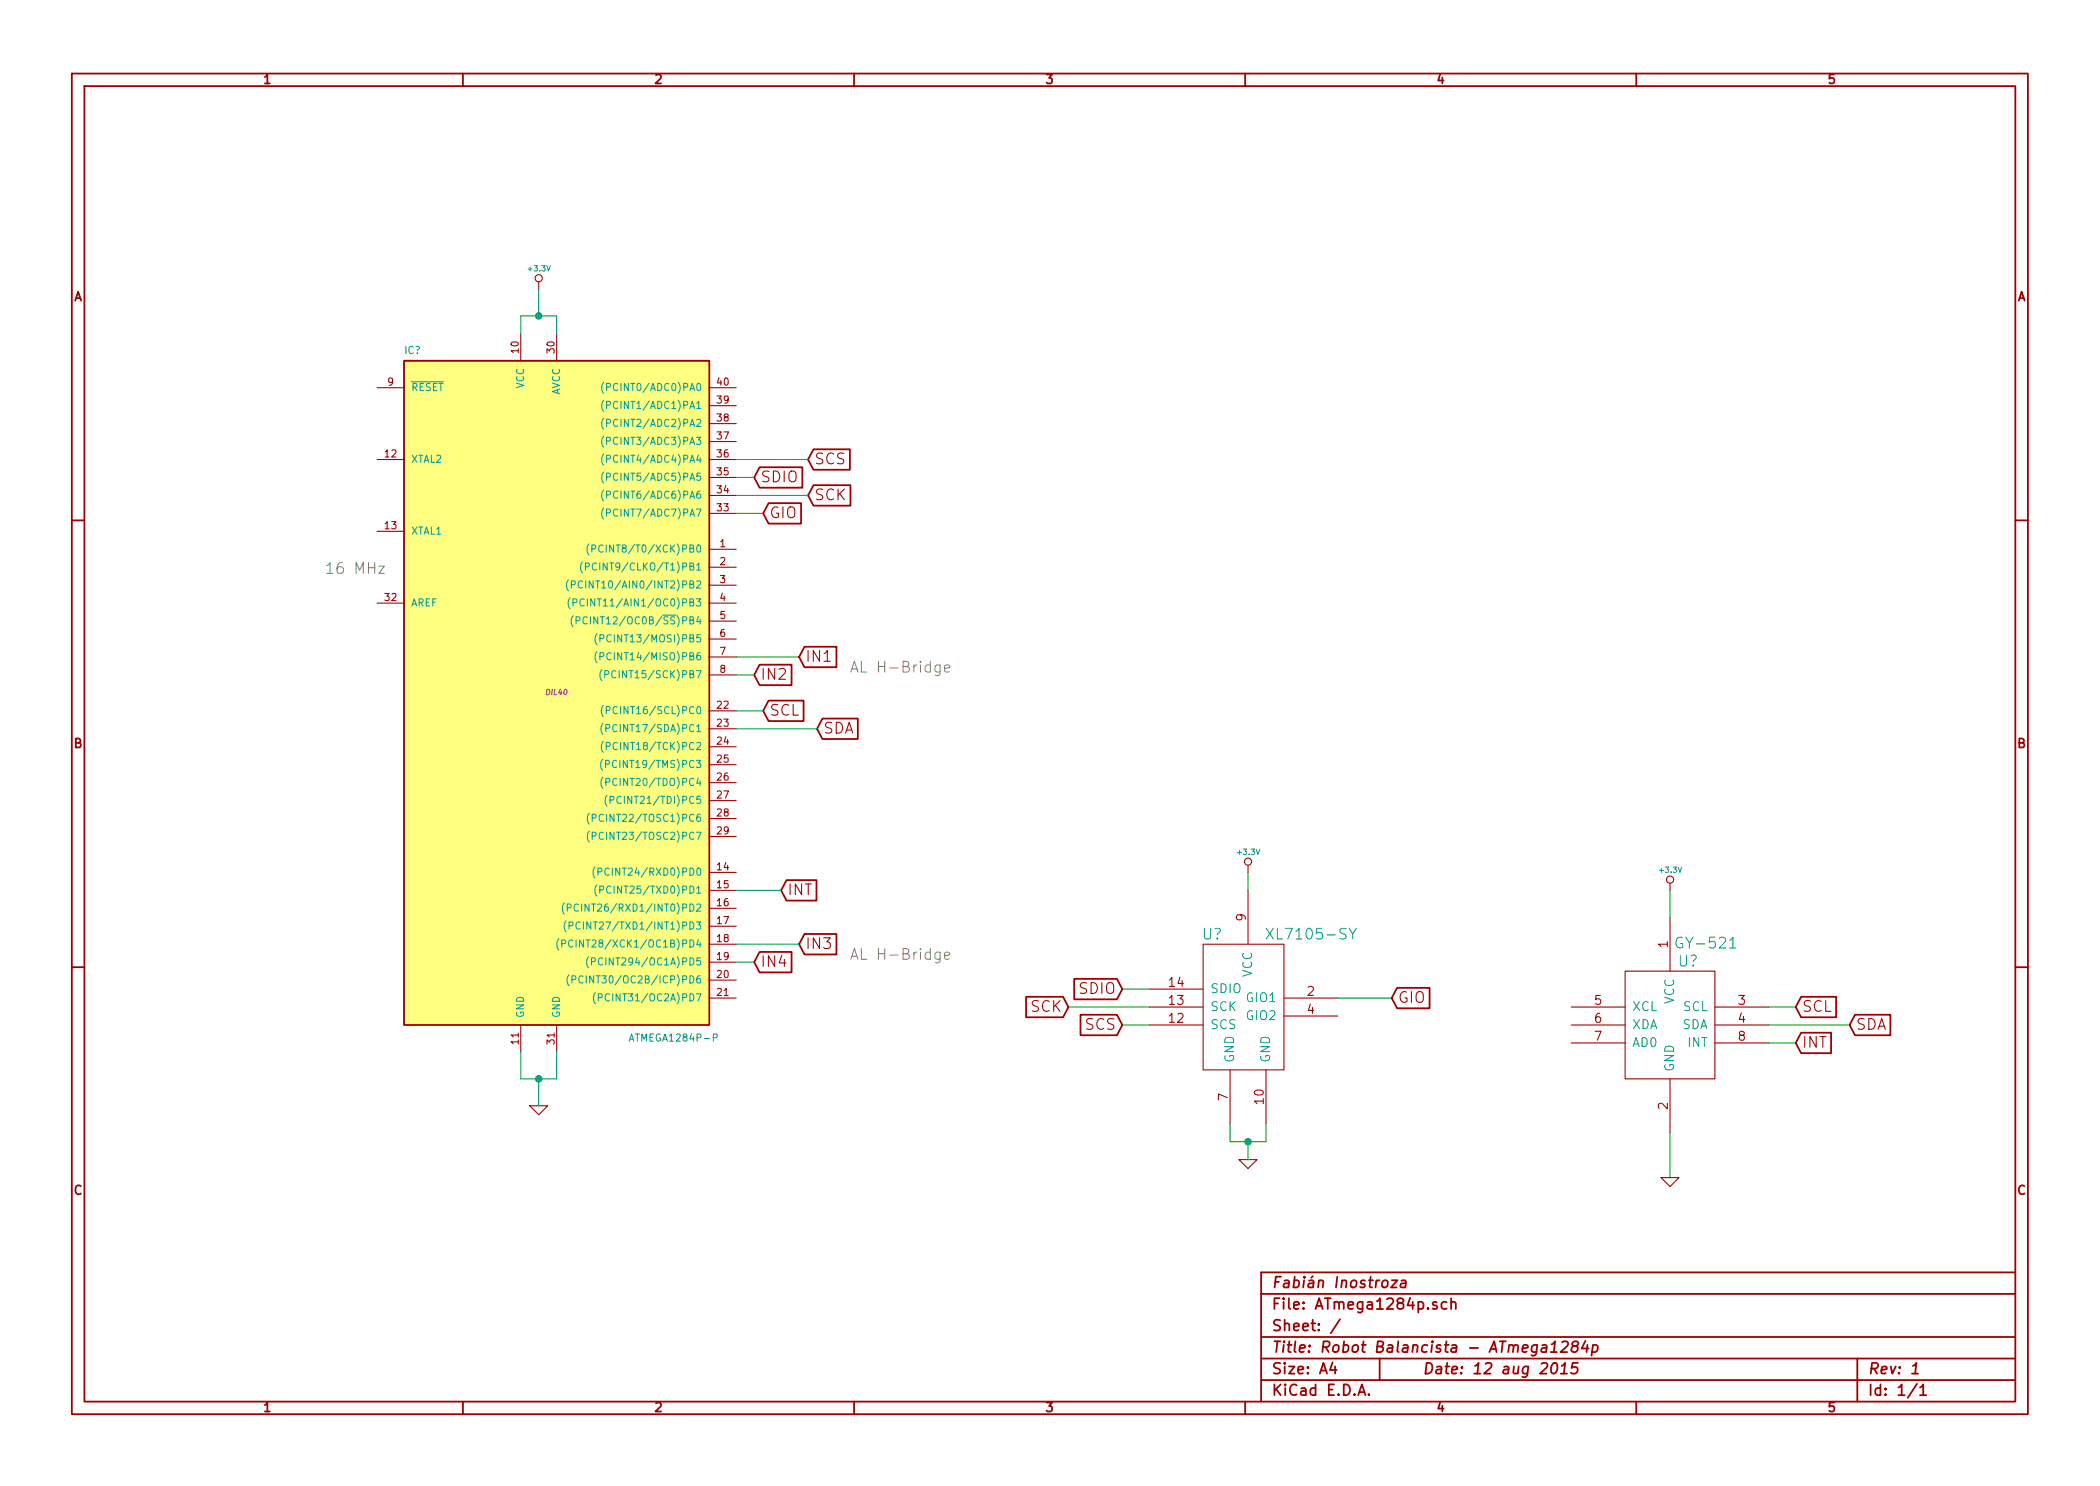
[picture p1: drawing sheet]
<svg xmlns="http://www.w3.org/2000/svg" width="297mm" height="210mm" viewBox="0 0 297 210" stroke-linecap="round" stroke-linejoin="round" font-family="sans-serif">
<g fill="none" stroke="#a00000" stroke-width=".25">
<path d="M10.2 10.4h276.6v189.7h-276.6zM11.9 12.2h273.2v186.1h-273.2zM65.5 10.4v1.8M120.8 10.4v1.8M176.1 10.4v1.8M231.4 10.4v1.8M57.1 51h43.2v94h-43.2zM10.2 73.6h1.7M107.4 66.1h6.1v2.9h-6.1l-.7-1.4zM108.7 71.2h4.6v2.9h-4.6l-.8-1.5zM115.1 68.7h5.2v2.8h-5.2l-.8-1.4zM115.1 63.6h5.1v2.9h-5.1l-.8-1.5z"/>
<path d="M285.1 73.6h1.7M107.4 94.1h4.6v2.8h-4.6l-.7-1.4zM108.7 99.1h5v2.9h-5l-.8-1.4zM113.8 91.5h4.5v2.9h-4.5l-.8-1.4zM116.3 101.7h5v2.9h-5l-.7-1.5zM10.2 136.8h1.7M107.4 134.7h4.6v2.9h-4.6l-.7-1.5zM111.3 124.5h4.2v2.9h-4.2l-.8-1.4zM113.8 132.2h4.5v2.8h-4.5l-.8-1.4zM151.9 138.5h6.1l.7 1.4-.7 1.5h-6.1zM197.6 139.8h4.6v2.9h-4.6l-.8-1.5zM285.1 136.8h1.7"/>
<path d="M145.1 141h5.3l.7 1.5-.7 1.4h-5.3zM152.8 143.6h5.2l.7 1.4-.7 1.5h-5.2zM254.8 141h4.9v2.9h-4.9l-.8-1.4zM254.8 146.1h4.2v2.9h-4.2l-.8-1.4zM262.4 143.6h5v2.9h-5l-.8-1.5zM65.5 198.3v1.8M120.8 198.3v1.8M176.1 198.3v1.8M178.4 183.1h106.7M178.4 189.2h106.7M178.4 195.3h106.7M178.4 192.2h106.7"/>
<path d="M188.5 192.8l-.4 1h1M188.8 193.3v1.1M189.5 186.7l-1.3 1.9M192.1 197.4l.5-1.5 .5 1.5M192.3 197h.7M193.6 197.3h.1l-.1 .1-.1-.1h.1v.1M195.1 192.2v3.1M196.9 181.1h.8l-1 1.1h.8M198.2 181.2l.2-.1 .4 .1 .1 .2-.1 .8M198.9 181.5l-.6 .1a.35 .35 0 0 0-.2 .5l.2 .1 .5-.1M203.2 184.3l-.3-.1-.3 .2 .1 .2 .5 .2 .1 .1-.1 .2-.1 .1-.5-.1M204.6 184.3a.48 .48 0 0 0-.6 0l-.1 .6a.48 .48 0 0 0 .7 .2"/>
<path d="M205.3 184.3a.38 .38 0 0 1 .6 .1v.8M205.3 183.7v1.5M218.1 190.4l.2-.1 .4 .1 .1 .1-.1 .8M218.8 190.7h-.5a.35 .35 0 0 0-.3 .5l.2 .1 .5-.1M219.3 191.3h.9M219.5 190.2l.5-.4-.2 1.5M219.6 193a.35 .35 0 0 1 .4-.2 .35 .35 0 0 1 .3 .3 .87 .87 0 0 1-.6 1.3l-.2-.1a1.14 1.14 0 0 1 .1-1.3zM220.8 194.4h.8M220.9 193.3l.5-.5-.2 1.6M221 189.9l.2-.1h.3a.32 .32 0 0 1 .3 .4l-.1 .2-1 .9h1M222.6 190.4l-.2-.2a.47 .47 0 0 1 .4-.4 .47 .47 0 0 1 .5 .3l-.1 .1a.54 .54 0 0 1-.6 .2l-.3 .3v.5a.51 .51 0 0 0 .7 0 .51 .51 0 0 0 .1-.7l-.2-.1M223.2 192.8h-.7l-.2 .8 .2-.2 .5 .1 .2 .2-.2 .5a.62 .62 0 0 1-.8 0"/>
<path d="M224.3 189.7l-.6 1.1h1M224.5 190.3l-.1 1M225.3 190.4l.2-.1 .4 .1 .1 .2v.4a.52 .52 0 0 1-.8 .2M225.3 190.3l-.2 1.5M231.4 198.3v1.8M262.7 192.2v6.1M270.4 194.4h.9M270.6 193.3l.5-.5-.2 1.6M271.1 195.8l-1.3 2M271.6 196.3l.4-.4v1.5M271.6 197.4h.9M285.1 180h-106.7v18.3"/>
</g>
<path d="M57.1 51h43.2v94h-43.2z" fill="#ffff80" stroke="#ffff80" stroke-width=".25"/>
<g fill="none" stroke="#a00000" stroke-width=".15">
<path d="M76.2 39.9v1M53.3 54.9h3.8M73.7 47.2v3.8M78.7 47.2v3.8M100.3 54.9h3.8M100.3 59.9h3.8M100.3 57.4h3.8M53.3 65h3.8M53.3 75.2h3.8M100.3 77.7h3.8M100.3 65h3.8M100.3 72.6h3.8"/>
<path d="M100.3 70.1h3.8M100.3 67.6h3.8M100.3 62.5h3.8M53.3 85.3h3.8M100.3 80.3h3.8M100.3 82.8h3.8M100.3 85.3h3.8M100.3 87.9h3.8M100.3 90.4h3.8M100.3 93h3.8M100.3 95.5h3.8M100.3 100.6h3.8"/>
<path d="M100.3 103.1h3.8M100.3 105.7h3.8M100.3 108.2h3.8M100.3 110.7h3.8M100.3 113.3h3.8M100.3 115.8h3.8M100.3 118.4h3.8M100.3 138.7h3.8M100.3 123.4h3.8M100.3 126h3.8M100.3 128.5h3.8M100.3 131.1h3.8"/>
<path d="M100.3 133.6h3.8M100.3 136.1h3.8M162.6 139.9h7.6M170.2 133.6h11.4v17.8h-11.4zM176.5 122.4v1M176.5 126v7.6M229.9 137.4h12.7v15.2h-12.7zM236.2 125v1M236.2 129.8v7.6M73.7 145v3.8M74.9 156.5h2.6l-1.3 1.2zM78.7 145v3.8"/>
<path d="M100.3 141.2h3.8M162.6 142.5h7.6M162.6 145h7.6M174 151.4v7.6M179.1 151.4v7.6M181.6 141.2h7.6M181.6 143.8h7.6M222.2 142.5h7.7M222.2 145h7.7M222.2 147.6h7.7M236.2 152.6v7.7M242.6 142.5h7.6"/>
<path d="M242.6 145h7.6M242.6 147.6h7.6M175.3 164.1h2.5l-1.3 1.2zM234.9 166.6h2.6l-1.3 1.3z"/>
<circle cx="76.2" cy="39.4" r=".51"/>
<circle cx="176.5" cy="121.9" r=".51"/>
<circle cx="236.2" cy="124.5" r=".51"/>
</g>
<g fill="none" stroke="#00a0a0" stroke-width=".15">
<path d="M58.2 54h4.5M85.4 54.1a1.2 1.2 0 0 0 0 1.5M85.4 59.2a1.2 1.2 0 0 0 0 1.5M85.4 56.6a1.2 1.2 0 0 0 0 1.6M85.8 54.8l.5-.1 .1-.1-.1-.3-.5-.1v1.1M85.8 59.9l.5-.1 .1-.1-.1-.3-.5-.1v1M85.8 57.3h.5l.1-.2-.1-.3h-.5v1M82.4 79.5a1.2 1.2 0 0 0 0 1.5M83.3 77a1.2 1.2 0 0 0 0 1.5M83.7 77.6h.5l.1-.1-.1-.3-.5-.1v1M85.3 77.2a.4 .4 0 0 0-.5 0 .4 .4 0 0 0-.1 .5 .37 .37 0 0 0 .2 .4 .37 .37 0 0 0 .4-.1M85.4 71.9a1.2 1.2 0 0 0 0 1.5"/>
<path d="M85.4 69.3a1.2 1.2 0 0 0 0 1.6M85.4 66.8a1.2 1.2 0 0 0 0 1.5M85.4 64.3a1.2 1.2 0 0 0 0 1.5M85.4 61.7a1.2 1.2 0 0 0 0 1.6M85.8 72.6l.5-.1 .1-.1-.1-.3-.5-.1v1M85.8 70h.5l.1-.2-.1-.3h-.5v1M85.8 67.5l.5-.1 .1-.1-.1-.3-.5-.1v1.1M85.8 64.9h.5l.1-.1-.1-.3-.5-.1v1M85.8 62.4h.5l.1-.2-.1-.3h-.5v1M80.4 82a1.2 1.2 0 0 0 0 1.6M80.6 84.6a1.2 1.2 0 0 0 0 1.5M80.8 82.7h.5l.1-.2-.1-.3h-.5v1"/>
<path d="M81.1 85.3l.4-.1 .1-.1-.1-.3-.4-.1v1M81.1 87.1a1.2 1.2 0 0 0 0 1.6M81.5 87.8h.5v-.2v-.3h-.5v1M82.4 82.3a.4 .4 0 0 0-.5 0 .4 .4 0 0 0-.1 .5 .37 .37 0 0 0 .2 .4 .37 .37 0 0 0 .4-.1M82.6 84.8a.4 .4 0 0 0-.5 0 .4 .4 0 0 0-.1 .5 .37 .37 0 0 0 .2 .4 .37 .37 0 0 0 .4-.1M82.8 80.2l.5-.1 .1-.1-.1-.3-.5-.1v1.1M83.1 87.4a.4 .4 0 0 0-.5 0 .4 .4 0 0 0-.2 .5 .37 .37 0 0 0 .2 .3 .37 .37 0 0 0 .5 0M84.5 89.7a1.2 1.2 0 0 0 0 1.5M84.5 92.2a1.2 1.2 0 0 0 0 1.5M84.9 90.3h.4l.1-.1-.1-.3-.4-.1v1M84.9 92.9l.4-.1 .1-.1-.1-.3-.4-.1v1.1M85.1 94.7a1.2 1.2 0 0 0 0 1.6"/>
<path d="M85.3 99.8a1.2 1.2 0 0 0 0 1.6M85.5 95.4h.5l.1-.2-.1-.3h-.5v1M83.4 115.1a1.2 1.2 0 0 0 0 1.5M83.4 117.6a1.2 1.2 0 0 0 0 1.5M83.8 115.7h.5v-.1v-.3l-.5-.1v1M83.8 118.3l.5-.1v-.1v-.3l-.5-.1v1.1M85.2 107.4a1.2 1.2 0 0 0 0 1.6M85.3 102.4a1.2 1.2 0 0 0 0 1.5M85.3 110a1.2 1.2 0 0 0 0 1.5M85.3 104.9a1.2 1.2 0 0 0 0 1.5M85.6 108.1h.5l.1-.2-.1-.3h-.5v1M85.7 103h.5l.1-.1-.1-.3-.5-.1v1"/>
<path d="M85.7 110.7l.5-.1 .1-.1-.1-.3-.5-.1v1M85.8 100.5h.4l.1-.2-.1-.3h-.4v1M85.8 105.6l.4-.1 .1-.1-.1-.3-.4-.1v1.1M85.9 112.5a1.2 1.2 0 0 0 0 1.6M86.3 113.2h.5v-.2v-.3h-.5v1M79 132.8a1.2 1.2 0 0 0 0 1.6M79.5 133.5h.4l.1-.2-.1-.3h-.4v1M79.8 127.8a1.2 1.2 0 0 0 0 1.5M80.1 130.3a1.2 1.2 0 0 0 0 1.5M80.2 128.4h.5l.1-.1-.1-.3-.5-.1v1M80.5 137.9a1.2 1.2 0 0 0 0 1.6M80.5 131l.5-.1 .1-.1-.1-.3-.5-.1v1.1"/>
<path d="M80.9 138.6h.5l.1-.2-.1-.3h-.5v1M81 133.1a.4 .4 0 0 0-.5 0 .4 .4 0 0 0-.1 .5 .37 .37 0 0 0 .2 .4 .37 .37 0 0 0 .4-.1M81.8 128a.4 .4 0 0 0-.5 0 .4 .4 0 0 0-.1 .5 .37 .37 0 0 0 .2 .4 .37 .37 0 0 0 .4-.1M82.1 130.6a.4 .4 0 0 0-.5-.1 .4 .4 0 0 0-.1 .5 .37 .37 0 0 0 .1 .4 .37 .37 0 0 0 .5 0M82.5 138.2a.4 .4 0 0 0-.5 0 .4 .4 0 0 0-.1 .5 .37 .37 0 0 0 .1 .3 .37 .37 0 0 0 .5 0M83.3 135.4a1.2 1.2 0 0 0 0 1.5M83.7 136.1l.5-.1v-.1v-.3l-.5-.1v1M84.2 122.7a1.2 1.2 0 0 0 0 1.5M84.4 125.2a1.2 1.2 0 0 0 0 1.6M84.6 123.4l.5-.1v-.1v-.3l-.5-.1v1M84.8 125.9h.5l.1-.2-.1-.3h-.5v1M179.1 131.3l1 1.6"/>
<path d="M180.1 131.3l-1 1.6M190.8 131.3l.5 .9 .5-.9M244.7 134.1h.8M84.2 140.5a1.2 1.2 0 0 0 0 1.5M84.6 141.1h.5l.1-.1-.1-.3-.5-.1v1M100.9 146.8h.5v-.1v-.4h-.5v1"/>
</g>
<g fill="none" stroke="#00a000" stroke-width=".15">
<path d="M73.7 47.2v-2.5h5v2.5M76.2 40.9v3.8M104.1 72.6h3.8M104.1 70.1h10.2M104.1 67.6h2.6M104.1 65h10.2M104.1 95.5h2.6M104.1 93h8.9M104.1 103.1h11.5M104.1 100.6h3.8M104.1 126h6.4M104.1 133.6h8.9"/>
<path d="M104.1 136.1h2.6M158.7 139.9h3.9M176.5 123.4v2.6M236.2 126v3.8M73.7 148.8v3.8h5v-3.8M76.2 152.6v3.9M151.1 142.5h11.5M158.7 145h3.9M174 159v2.5h5.1v-2.5M189.2 141.2h7.6M250.2 142.5h3.8M250.2 145h11.4"/>
<path d="M250.2 147.6h3.8M176.5 161.5v2.6M236.2 160.3v6.3"/>
</g>
<g fill="#00a000" stroke="#00a000" stroke-width=".25">
<circle cx="176.5" cy="161.5" r=".41"/>
<circle cx="76.2" cy="44.7" r=".41"/>
<circle cx="76.2" cy="152.6" r=".41"/>
</g>
<path d="M46.2 80l.5-.4v1.5M46.2 81.1h.9M120.3 95.1l.6-1.5 .5 1.5M120.5 94.7h.7M120.3 135.7l.6-1.5 .5 1.5M120.5 135.3h.7" fill="none" stroke="#808080" stroke-width=".15"/>
<g font-size="2.1" fill="#a00000">
<text x="115.2" y="65.8">SCS</text>
<text x="107.6" y="68.3">SDIO</text>
<text x="115.2" y="70.9">SCK</text>
<text x="108.9" y="73.4">GIO</text>
<text x="113.9" y="93.7">IN1</text>
<text x="107.6" y="96.3">IN2</text>
<text x="108.9" y="101.3">SCL</text>
<text x="116.5" y="103.9">SDA</text>
<text x="111.4" y="126.7">INT</text>
<text x="107.6" y="136.9">IN4</text>
<text x="113.9" y="134.4">IN3</text>
<text x="145.7" y="143.3">SCK</text>
<text x="152.7" y="140.7">SDIO</text>
<text x="197.8" y="142">GIO</text>
<text x="254.9" y="143.3">SCL</text>
<text x="153.5" y="145.8">SCS</text>
<text x="254.9" y="148.3">INT</text>
<text x="262.5" y="145.8">SDA</text>
<text x="179.9" y="185.4">File: ATmega1284p.sch</text>
<text x="179.9" y="182.3">Fabián Inostroza</text>
<text x="179.9" y="191.5">Title: Robot Balancista - ATmega1284p</text>
<text x="179.9" y="188.4">Sheet: /</text>
<text x="179.9" y="197.6">KiCad E.D.A.</text>
<text x="179.9" y="194.5">Size: A4</text>
<text x="201.2" y="194.5">Date: 12 aug 2015</text>
<text x="264.2" y="194.5">Rev: 1</text>
<text x="264.2" y="197.6">Id: 1/1</text>
</g>
<g font-size="2.1" fill="#808080">
<text x="47.3" y="81.3">16 MHz</text>
<text x="122.3" y="95.2">AL H-Bridge</text>
<text x="122.3" y="135.9">AL H-Bridge</text>
</g>
<g font-size="2.1" fill="#00a0a0">
<text x="170.1" y="133">U?</text>
<text x="179.9" y="133">XL7105-SY</text>
<text x="237.4" y="136.8">U?</text>
<text x="237.6" y="134.3">GY-521</text>
</g>
<g font-size="1.8" fill="#a00000">
<text x="37.3" y="11.9">1</text>
<text x="92.7" y="11.9">2</text>
<text x="148" y="11.9">3</text>
<text x="203.3" y="11.9">4</text>
<text x="258.6" y="11.9">5</text>
<text x="10.4" y="42.7">A</text>
<text x="285.3" y="42.7">A</text>
<text x="10.4" y="105.9">B</text>
<text x="285.3" y="105.9">B</text>
<text x="176.3" y="130.3" transform="rotate(-90 176.3 130.3)">9</text>
<text x="236" y="134.1" transform="rotate(-90 236 134.1)">1</text>
<text x="165.4" y="142.2">13</text>
<text x="165.4" y="139.7">14</text>
<text x="184.9" y="141">2</text>
<text x="184.9" y="143.5">4</text>
<text x="225.6" y="142.2">5</text>
<text x="245.9" y="142.2">3</text>
<text x="165.4" y="144.8">12</text>
<text x="225.6" y="144.8">6</text>
<text x="225.6" y="147.3">7</text>
<text x="245.9" y="144.8">4</text>
<text x="245.9" y="147.3">8</text>
<text x="173.7" y="155.7" transform="rotate(-90 173.7 155.7)">7</text>
<text x="178.8" y="156.2" transform="rotate(-90 178.8 156.2)">10</text>
<text x="236" y="156.9" transform="rotate(-90 236 156.9)">2</text>
<text x="10.4" y="169.1">C</text>
<text x="285.3" y="169.1">C</text>
<text x="37.3" y="199.8">1</text>
<text x="92.7" y="199.8">2</text>
<text x="148" y="199.8">3</text>
<text x="203.3" y="199.8">4</text>
<text x="258.6" y="199.8">5</text>
</g>
<g font-size="1.8" fill="#00a0a0">
<text x="171.2" y="143.1">SCK</text>
<text x="171.2" y="140.6">SDIO</text>
<text x="176.4" y="141.9">GIO1</text>
<text x="177.2" y="138.3" transform="rotate(-90 177.2 138.3)">VCC</text>
<text x="230.9" y="143.1">XCL</text>
<text x="236.9" y="142.2" transform="rotate(-90 236.9 142.2)">VCC</text>
<text x="238" y="143.1">SCL</text>
<text x="171.2" y="145.7">SCS</text>
<text x="176.4" y="144.4">GIO2</text>
<text x="230.9" y="145.7">XDA</text>
<text x="230.9" y="148.2">AD0</text>
<text x="237.8" y="145.7">SDA</text>
<text x="238.7" y="148.2">INT</text>
<text x="174.6" y="150.4" transform="rotate(-90 174.6 150.4)">GND</text>
<text x="179.7" y="150.4" transform="rotate(-90 179.7 150.4)">GND</text>
<text x="236.9" y="151.6" transform="rotate(-90 236.9 151.6)">GND</text>
</g>
<g font-size="1.4" fill="#00a0a0">
<text x="57.2" y="50.1">IC?</text>
<text x="58.2" y="55.4">RESET</text>
<text x="74.2" y="55.1" transform="rotate(-90 74.2 55.1)">VCC</text>
<text x="79.2" y="56.1" transform="rotate(-90 79.2 56.1)">AVCC</text>
<text x="86.3" y="55.4">(PCINT0/ADC0)PA0</text>
<text x="86.3" y="57.9">(PCINT1/ADC1)PA1</text>
<text x="58.2" y="65.5">XTAL2</text>
<text x="86.3" y="65.5">(PCINT4/ADC4)PA4</text>
<text x="86.3" y="63">(PCINT3/ADC3)PA3</text>
<text x="86.3" y="60.4">(PCINT2/ADC2)PA2</text>
<text x="86.3" y="70.6">(PCINT6/ADC6)PA6</text>
<text x="86.3" y="68.1">(PCINT5/ADC5)PA5</text>
<text x="58.2" y="75.7">XTAL1</text>
<text x="86.3" y="73.1">(PCINT7/ADC7)PA7</text>
<text x="82.7" y="83.3">(PCINT10/AIN0/INT2)PB2</text>
<text x="84.2" y="80.8">(PCINT9/CLKO/T1)PB1</text>
<text x="85.2" y="78.2">(PCINT8/T0/XCK)PB0</text>
<text x="58.2" y="85.8">AREF</text>
<text x="82.9" y="85.8">(PCINT11/AIN1/OC0)PB3</text>
<text x="83.2" y="88.4">(PCINT12/OC0B/SS)PB4</text>
<text x="85.8" y="90.9">(PCINT13/MOSI)PB5</text>
<text x="85.8" y="93.5">(PCINT14/MISO)PB6</text>
<text x="86.4" y="96">(PCINT15/SCK)PB7</text>
<text x="86.6" y="101.1">(PCINT16/SCL)PC0</text>
<text x="86.4" y="103.6">(PCINT17/SDA)PC1</text>
<text x="86.5" y="106.2">(PCINT18/TCK)PC2</text>
<text x="86.4" y="108.7">(PCINT19/TMS)PC3</text>
<text x="86.4" y="111.2">(PCINT20/TDO)PC4</text>
<text x="87.1" y="113.8">(PCINT21/TDI)PC5</text>
<text x="84.7" y="116.3">(PCINT22/TOSC1)PC6</text>
<text x="84.7" y="118.9">(PCINT23/TOSC2)PC7</text>
<text x="85.6" y="123.9">(PCINT24/RXD0)PD0</text>
<text x="82.2" y="129">(PCINT26/RXD1/INT0)PD2</text>
<text x="82.3" y="131.6">(PCINT27/TXD1/INT1)PD3</text>
<text x="85.8" y="126.5">(PCINT25/TXD0)PD1</text>
<text x="81.3" y="134.1">(PCINT28/XCK1/OC1B)PD4</text>
<text x="84.7" y="136.6">(PCINT294/OC1A)PD5</text>
<text x="82.7" y="139.2">(PCINT30/OC2B/ICP)PD6</text>
<text x="85.5" y="141.7">(PCINT31/OC2A)PD7</text>
<text x="74.2" y="144" transform="rotate(-90 74.2 144)">GND</text>
<text x="79.2" y="144" transform="rotate(-90 79.2 144)">GND</text>
<text x="89.5" y="147.4">ATMEGA1284P-P</text>
</g>
<g font-size="1.4" fill="#a00000">
<text x="73.4" y="49.9" transform="rotate(-90 73.4 49.9)">10</text>
<text x="78.5" y="49.9" transform="rotate(-90 78.5 49.9)">30</text>
<text x="54.9" y="54.6">9</text>
<text x="101.4" y="54.6">40</text>
<text x="101.4" y="59.7">38</text>
<text x="101.4" y="57.1">39</text>
<text x="54.5" y="64.8">12</text>
<text x="101.4" y="64.8">36</text>
<text x="101.4" y="62.2">37</text>
<text x="101.4" y="69.8">34</text>
<text x="101.4" y="67.3">35</text>
<text x="54.5" y="74.9">13</text>
<text x="101.4" y="72.4">33</text>
<text x="101.9" y="77.5">1</text>
<text x="101.9" y="80">2</text>
<text x="101.9" y="82.5">3</text>
<text x="54.5" y="85.1">32</text>
<text x="101.9" y="85.1">4</text>
<text x="101.9" y="87.6">5</text>
<text x="101.9" y="90.2">6</text>
<text x="101.9" y="92.7">7</text>
<text x="101.9" y="95.2">8</text>
<text x="101.4" y="100.3">22</text>
<text x="101.4" y="102.9">23</text>
<text x="101.4" y="105.4">24</text>
<text x="101.4" y="107.9">25</text>
<text x="101.4" y="110.5">26</text>
<text x="101.4" y="113">27</text>
<text x="101.4" y="115.6">28</text>
<text x="101.4" y="118.1">29</text>
<text x="101.4" y="123.2">14</text>
<text x="101.4" y="125.7">15</text>
<text x="101.4" y="128.3">16</text>
<text x="101.4" y="130.8">17</text>
<text x="101.4" y="133.3">18</text>
<text x="101.4" y="135.9">19</text>
<text x="101.4" y="138.4">20</text>
<text x="101.4" y="141">21</text>
<text x="73.4" y="147.7" transform="rotate(-90 73.4 147.7)">11</text>
<text x="78.5" y="147.7" transform="rotate(-90 78.5 147.7)">31</text>
</g>
<g font-size="1.1" fill="#00a0a0">
<text x="74.8" y="38.4">+3.3V</text>
<text x="175.1" y="121">+3.3V</text>
<text x="234.8" y="123.5">+3.3V</text>
</g>
<text font-size="1.1" fill="#a000a0" x="77.3" y="98.4">DIL40</text>
</svg>
